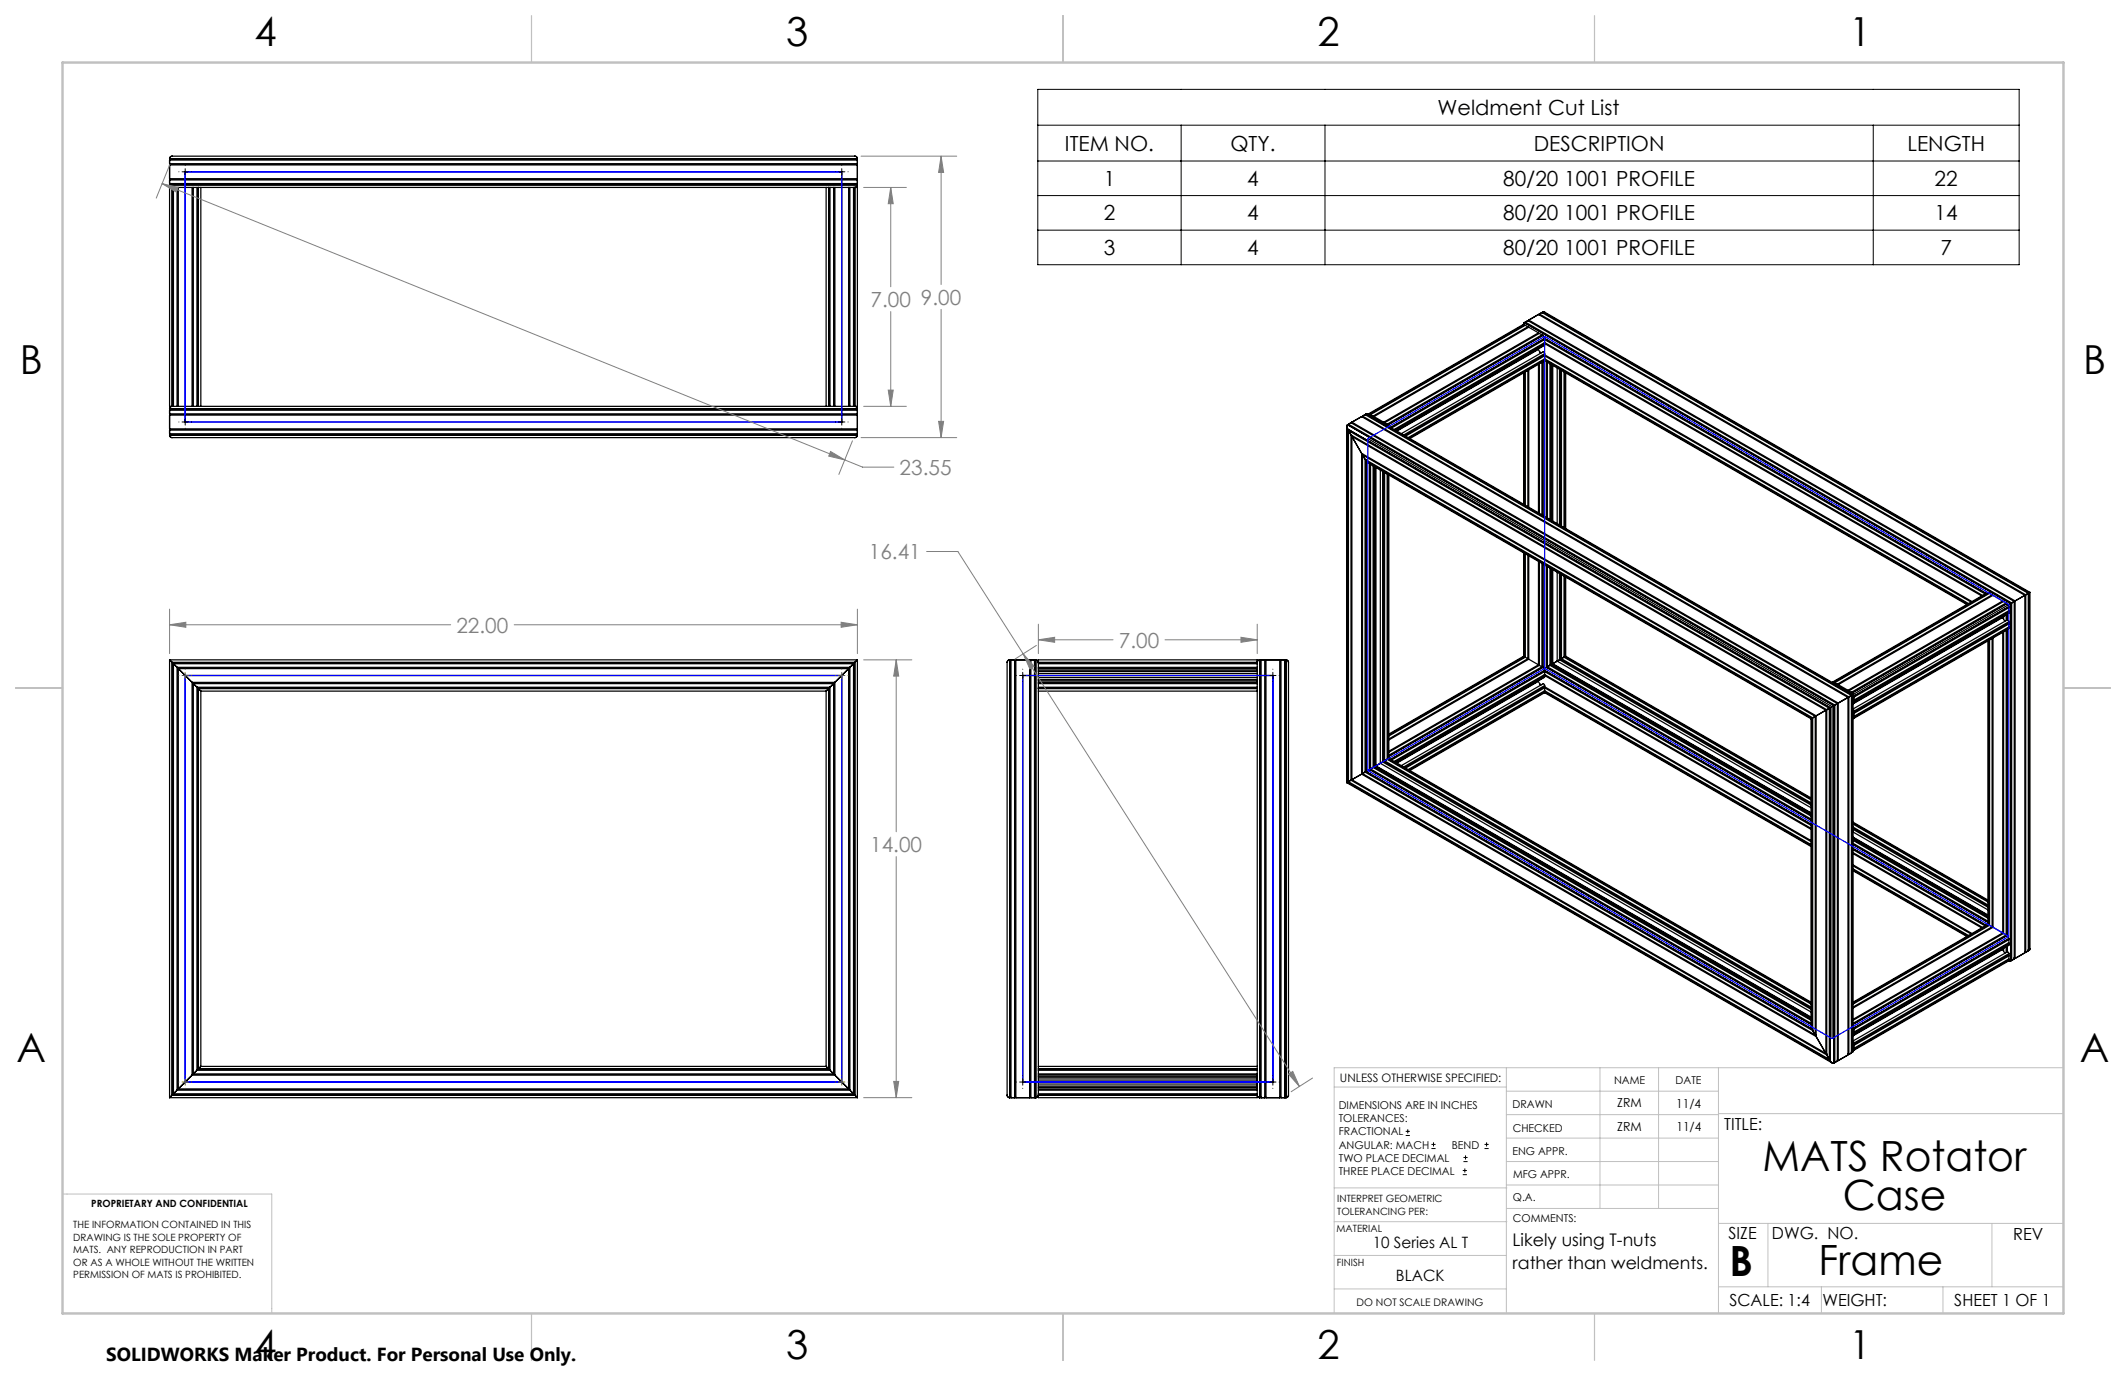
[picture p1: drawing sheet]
<svg xmlns="http://www.w3.org/2000/svg" width="432mm" height="279mm" viewBox="0 0 432 279" stroke-linecap="round" stroke-linejoin="round" font-family="sans-serif">
<g fill="none" stroke="#000" stroke-width=".25">
<path d="M34.4 32.2l.2-.4 .4-.1h138.6l.4 .1 .1 .4M34.4 37.5l.2 .4 .4 .2M34.4 37.3l.2 .1-.2 .1M34.4 36.3l.2 .1-.2 .1M34.4 33.2l.2 .1-.2 .2M34.4 32.2l.2 .2-.2 .1M34.4 37.5a.53 .53 0 0 0 .6 .6M34.4 32.2h.1M34.4 32.5v.7M34.4 33.5v2.8M34.4 36.5v.8M34.4 37.5h.1"/>
<path d="M34.4 32.2h139.7M34.4 32.5h139.7M34.4 33.2h139.7M34.4 33.5h139.7M34.4 36.3h139.7M34.4 37.5h139.7M34.4 36.5h139.7M34.4 37.3h139.7M35 38.1h-.6v44.4h.6M35 38.1v44.4M35 38.1h.1M35 38.1h.2"/>
<path d="M35.2 38.1v44.4M35.2 38.1h.8M36 38.1h.2M36 38.1v44.4M36.2 38.1v44.4M36.2 38.1h2.8M39 38.1h.3M39 38.1v44.4M39.3 38.1v44.4M39.3 38.1h.7M40 38.1h.3M40 38.1v44.4"/>
<path d="M40.3 38.1v44.4M40.3 38.1h.1M40.3 38.1h.5M40.8 38.1v44.4M40.8 38.1h127M167.8 38.1h.5M167.8 38.1v44.4M168.3 38.1v44.4M168.3 38.1h.1M168.3 38.1h.3M168.6 38.1v44.4M168.6 38.1h.7"/>
<path d="M169.3 38.1h.3M169.3 38.1v44.4M169.6 38.1v44.4M169.6 38.1h2.8M171 34.9v50.8M172.4 38.1h.2M172.4 38.1v44.4M172.6 38.1v44.4M172.6 38.1h.8M173.4 38.1h.2M173.4 38.1v44.4M173.6 38.1v44.4"/>
<path d="M173.6 38.1h.1M173.6 38.1h.5v44.4h-.5M174.1 32.2l-.1 .2 .1 .1M174.1 33.2l-.1 .1 .1 .2M174.1 36.3l-.1 .1 .1 .1M174.1 37.3l-.1 .1 .1 .1M174.1 37.5a.53 .53 0 0 1-.5 .6M174.1 32.2h.1M174.1 32.5v.7M174.1 33.5v2.8M174.1 36.5v.8M174.1 37.5h.1"/>
<path d="M309.5 65.8v.1M309.5 75.7v26.7M309.6 65.9h-.3l-31.4 18.2M309.6 65.5l-.1 .3M309.6 65.9h.1M309.6 65.5l98.8 57M309.6 65.9l.1 .2M309.6 65.9l-31.4 18.2M309.6 65.5h.1M309.6 75.6v26.9M309.8 65.4v.2zM309.8 65.4l.5-.3 98.8 57"/>
<path d="M309.8 75.5v27.1M309.8 65.4l98.8 57M310.3 66.3l.1 .2M310.3 66.3l-.5-.3-31.4 18.2M310.3 66.3l-31.4 18.2M310.3 75.2v27.7M310.5 65v.2zM310.5 65l2-1.1 98.8 57M310.5 75.1v27.9M310.5 65l98.8 57M312.4 70.9v.1M312.4 71l.5 .7"/>
<path d="M312.4 71l-28.7 16.5M312.5 67.6l.1 .1M312.5 67.6l-2-1.2-31.4 18.2M312.5 67.6l-31.5 18.1M312.5 74v30.1M312.7 63.8v.2zM312.7 63.8l.5-.3 98.8 57M312.7 73.9v30.3M312.7 63.8l98.7 57M312.7 71.5l.3 .1M313.2 68l.1 .1M313.2 68l-.5-.3-31.5 18.1"/>
<path d="M313.2 68l-31.5 18.1M313.2 73.6v30.9M313.4 63.3v.3zM313.4 68.1h.1M313.4 63.3l98.7 57.1M313.4 68.1l.3 .6M313.4 63.3l.3 .1 98.6 56.9M313.4 68.1l-31.5 18.1M313.4 63.3h.1M313.4 73.5v31.1M313.6 68.8l.1 .2M313.6 69.6l.1 .2"/>
<path d="M313.6 72.1l.1 .2M313.6 72.9l.1 .2M313.7 70l-30.1 17.5M313.7 71.8l-.1-.3-.2-.1-28.8 16.7M313.7 73.1l-.1 .2-27.2 15.8M313.7 68.7h.1M313.7 69v.6M313.7 69.8v.2M313.7 71.8v.2M313.7 72.3v.6M313.7 73.1h.1M313.7 68.7l-31.2 18.1"/>
<path d="M313.7 69l-31.1 17.9M313.7 69.6l-30.5 17.6M313.7 69.8l-30.4 17.5M313.7 72l-28.4 16.5M313.7 72.3l-28.2 16.3M313.7 72.9l-27.7 16M313.7 73.1l-27.5 15.9M313.7 68.7l89.7 51.8M313.7 69l89.5 51.6M313.7 69.6l89 51.3M313.7 69.8l88.8 51.2M313.7 72l86.8 50.1"/>
<path d="M313.7 72.3l86.6 50M313.7 72.9l86.1 49.7M313.7 73.1l85.9 49.6M313.7 70l-30.1 17.4M313.7 71.8l-28.6 16.5M313.7 73.2l85.8 49.5M314.1 73.5v31.6M314.3 73.6v31.6M314.8 73.9v31.6M315 74v31.6M315.2 74.1v31.6M315.3 74.1v31.7"/>
<path d="M315.4 74.2v31.6M316.3 74.7v31.6M316.7 75v31.6M317 75.1v31.6M317.1 75.2v31.6M317.7 75.5v31.6M317.8 75.6v31.6M318 75.7v31.6M34.4 88.3l.2 .4 .4 .2h138.6a.53 .53 0 0 0 .5-.6M34.4 88.1l.2 .1-.2 .1M34.4 87.1l.2 .1-.2 .1M34.4 84l.2 .1-.2 .2"/>
<path d="M34.4 83l.2 .2-.2 .1M34.4 83h.1M34.4 83.3v.7M34.4 84.3v2.8M34.4 87.3v.8M34.4 88.3h.1M34.4 83h139.7M34.4 83.3h139.7M34.4 84h139.7M34.4 84.3h139.7M34.4 88.3h139.7M34.4 87.1h139.7"/>
<path d="M34.4 87.3h139.7M34.4 88.1h139.7M35 82.5l-.4 .1-.2 .4M35 82.5h.1M35 82.5h.2M35.2 82.5h.8M36 82.5h.2M36.2 82.5h2.8M37.6 85.7h133.4M39 82.5h.3M39.3 82.5h.7M40 82.5h.3"/>
<path d="M40.3 82.5h.1M40.3 82.5h.5M40.8 82.5h127M167.8 82.5h.5M168.3 82.5h.1M168.3 82.5h.3M168.6 82.5h.7M169.3 82.5h.3M169.6 82.5h2.8M171 85.7h.1M172.4 82.5h.2M172.6 82.5h.8"/>
<path d="M173.4 82.5h.2M173.6 82.5h.1M173.6 82.5l.4 .2 .1 .3M174.1 83l-.1 .2 .1 .1M174.1 84l-.1 .1 .1 .2M174.1 87.1l-.1 .1 .1 .1M174.1 88.1l-.1 .1 .1 .1M174.1 83h.1M174.1 83.3v.7M174.1 84.3v2.8M174.1 87.3v.8M174.1 88.3h.1"/>
<path d="M273.5 86.6v72.3M273.7 86.2l-.2 .3 .2 .6M273.7 87.1h.1M273.7 87.1v71.7M273.7 86.2l98.8 57.1M273.7 87.1l98 56.6M273.7 86.2h.1M273.9 87.2v.2zM273.9 86.1v.2zM273.9 86.1l.5-.3 98.8 57.1M273.9 87.4l.5 .9M273.9 87.4v71.3"/>
<path d="M273.9 86.1l98.8 57.1M273.9 87.4l97.6 56.4M274.4 88.3v70.1M274.4 88.3l96.6 55.8M274.6 85.7v.2zM274.6 88.4v.2zM274.6 85.7l1.9-1.1 98.8 57M274.6 88.6l1.9 3.5M274.6 88.6v69.7M274.6 85.7l98.8 57.1M274.6 88.6l96.2 55.6M276.5 92.1v65.1"/>
<path d="M276.5 92.1l92.4 53.3M276.7 84.5v.2zM276.7 92.2v.2zM276.7 84.5l.6-.3 98.7 57M276.7 92.4l.6 .9M276.7 92.4v64.7M276.7 84.5l98.8 57M276.7 92.4l92 53.1M277.3 93.3v63.5M277.3 93.3l90.9 52.5M277.4 93.4v.2zM277.4 84.1v.2z"/>
<path d="M277.4 93.6h.1M277.4 93.6v63.1M277.4 84.1l98.8 57M277.4 93.6l90.6 52.3M277.4 84.1h.4l98.6 56.9M277.4 93.6l.4 .4 90 52M277.4 84.1h.1M277.8 89.1l94.3 54.4M278.2 84.1h-.4M278.2 84.1h.1M278.2 94.2v62M278.2 84.1l.2 .1"/>
<path d="M278.4 84.2l.5 .3M278.4 94.3v61.8M278.9 84.5l.2 .1M278.9 94.6v61.2M279.1 84.6l1.9 1.1M279.1 94.7v61M279.3 94.8v60.8M279.4 94.9v60.7M279.5 94.9v60.6l88.3 51M280.4 95.5v59.5M280.8 95.7v59M281 85.7l.2 .1"/>
<path d="M281 95.8v58.8M281.2 85.8l.5 .3M281.2 96v58.5M281.7 86.1l.2 .1M281.7 96.3v57.9M281.9 86.2l.4 .5M281.9 96.4v57.7M282.1 96.4v57.6M309.5 112.3v21M309.6 112.3v21M309.8 112.4v21M310.3 112.8v20.9"/>
<path d="M310.5 112.9v21M312.5 114v21M312.7 114.1v21M313.2 114.4v21M313.4 114.5v21M314.1 114.9v20.6M314.3 115v20.4M314.8 115.3v19.8M315 115.4v19.6M315.2 115.6v19.3M315.3 115.6v19.2M315.4 115.7v19.1l52.4 30.3"/>
<path d="M316.3 116.2v18.1M316.7 116.5v17.5M317 116.6v17.3M317.1 116.7v17M317.7 117v16.4M317.8 117.1v16.2M318 117.2v16.1M34.4 134l.6 .5M34.4 134v88.9M34.4 134h139.7M35 134.5v87.9M35 134.5h.1"/>
<path d="M35 134.5h138.6M35 134.5l.2 .3M35.2 134.8v87.3M35.2 134.8l.8 .7M35.2 134.8h138.2M36 135.5l.2 .3M36 135.5v85.9M36 135.5h136.6M36.2 135.8l2.8 2.8M36.2 135.8v85.3M36.2 135.8h136.2M37.6 137.2h133.4"/>
<path d="M39 138.6l.3 .2M39 138.6v79.7M39 138.6h130.6M39.3 138.8l.7 .7M39.3 138.8v79.3M39.3 138.8h130M40 139.5l.3 .3M40 139.5v77.8M40 139.5h128.6M40.3 139.8h.1M40.3 139.8v77.3M40.3 139.8h128"/>
<path d="M40.3 139.8l.5 .5M168.3 139.8l-.5 .5M168.3 139.8h.1M168.3 139.8v77.3M168.6 139.5l-.3 .3M168.6 139.5v77.8M169.3 138.8l-.7 .7M169.3 138.8v79.3M169.6 138.6l-.3 .2M169.6 138.6v79.7M171 137.2h.1M171 137.2v82.5"/>
<path d="M172.4 135.8v85.3M172.4 135.8l-2.8 2.8M172.6 135.5l-.2 .3M172.6 135.5v85.9M173.4 134.8l-.8 .7M173.4 134.8v87.3M173.6 134.5l-.2 .3M173.6 134.5h.1M173.6 134.5v87.9M174.1 134l-.5 .5M174.1 134v88.9M205.1 134a.53 .53 0 0 0-.6 .5v87.9a.53 .53 0 0 0 .6 .5"/>
<path d="M205.1 134h.1M205.1 134v88.9M205.1 134l.1 .1 .1-.1M205.3 134h.8M205.3 134v88.9M206.1 134l.1 .1 .1-.1M206.1 134v88.9M206.3 134h2.8M206.3 134v88.9M207.7 137.2h.1M207.7 137.2h50.8M207.7 137.2v82.5"/>
<path d="M209.1 134l.1 .1 .2-.1M209.1 134v88.9M209.4 134h.7M209.4 134v88.9M210.1 134l.1 .1 .2-.1M210.1 134v88.9M210.4 134h.1M210.4 134v88.9M210.4 134l.3 .1 .2 .4M210.9 139.5v.3M210.9 135.5v.3M210.9 134.5v.3"/>
<path d="M210.9 138.6v.2M210.9 139.8v.5M210.9 134.5v-.5h44.4v.5M210.9 138v.2M210.9 136.1v.2M210.9 134.5h44.4M210.9 134.8h44.4M210.9 135.5h44.4M210.9 135.8h44.4M210.9 138.6h44.4M210.9 138.8h44.4M210.9 139.5h44.4"/>
<path d="M210.9 139.8h44.4M210.9 138h44.4M210.9 136.3h44.4M210.9 134.5h.1M210.9 134.8v.7M210.9 135.8v.3M210.9 136.3v1.7M210.9 138.2v.4M210.9 138.8v.7M210.9 139.8h.1M210.9 138.2h44.4M210.9 136.1h44.4"/>
<path d="M210.9 136.8h44.4M210.9 137.6h44.4M255.3 139.5v.3M255.3 135.5v.3M255.3 134.5v.3M255.3 138.6v.2M255.3 139.8v.5M255.3 138v.2M255.3 136.1v.2M255.3 134.5h.1M255.3 134.8v.7M255.3 135.8v.3"/>
<path d="M255.3 136.3v1.7M255.3 138.2v.4M255.3 138.8v.7M255.3 139.8h.1M255.9 134a.53 .53 0 0 0-.6 .5M255.9 134h.1M255.9 134v88.9M255.9 134l.1 .1 .1-.1M256.1 134h.8M256.1 134v88.9M256.9 134l.1 .1 .1-.1M256.9 134v88.9"/>
<path d="M257.1 134h2.8M257.1 134v88.9M259.9 134l.1 .1 .2-.1M259.9 134v88.9M260.2 134h.7M260.2 134v88.9M260.9 134l.1 .1 .2-.1M260.9 134v88.9M261.2 134h.1M261.2 134v88.9M261.2 134l.3 .1 .2 .4v87.9l-.2 .4-.3 .1M309.6 133.3h-.3l-27.2 15.8"/>
<path d="M309.6 133.3h.1M309.6 133.3l.1 .2M309.6 133.3l-27.5 15.9M309.8 133.4l.5 .3M309.8 133.4l-27.7 16M310.3 133.7l.1 .2M310.3 133.7l-28.2 16.4M310.5 133.9l2 1.1M310.5 133.9l-28.4 16.4M312.4 138.3v.1M312.4 138.4l.5 .7M312.4 138.4l-28.7 16.5"/>
<path d="M312.5 135l.1 .1M312.5 135l-30.4 17.5M312.7 135.1l.5 .3M312.7 135.1l-30.6 17.6M312.7 138.9l.3 .2M313.2 135.4l.1 .2M313.2 135.4l-31.1 17.9M313.4 135.5h.1M313.4 135.5l.3 .6M313.4 135.5l-31.3 18.1M313.6 136.2l.1 .2M313.6 137l.1 .2"/>
<path d="M313.6 139.5l.1 .2M313.7 137.4l-30.1 17.5M313.7 139.2l-.1-.3-.2-.1-28.8 16.7M313.7 136.1v.1M313.7 136.4v.6M313.7 137.2v.2M313.7 139.2v.3M313.7 139.7v.6M313.7 136.1l-31.2 18.1M313.7 136.4l-31.1 17.9M313.7 137l-30.5 17.6M313.7 137.2l-30.4 17.5"/>
<path d="M313.7 139.5l-28.4 16.4M313.7 139.7l-28.2 16.3M313.7 139.5l54.1 31.2M313.7 137.2l54.1 31.2M313.7 139.7l54.1 31.2M313.7 137l54.1 31.2M313.7 136.4l54.1 31.2M313.7 136.1l54.1 31.3M313.7 137.4l-30.1 17.4M313.7 139.2l-28.6 16.5M314.1 135.5l-.5 .3M314.1 135.5l53.7 31"/>
<path d="M314.1 135.5h.1M314.3 135.4l-.2 .1M314.3 135.4l53.5 30.9M314.8 135.1l-.5 .3M314.8 135.1l53 30.6M315 135l-.2 .1M315 135l52.8 30.5M315.2 134.9l-.2 .1M315.2 134.9l52.6 30.3M315.3 134.8l-.1 .1M315.3 134.8l52.5 30.4M316.3 134.3l51.5 29.7"/>
<path d="M316.3 134.3l-1 .5M316.7 134l-.4 .3M316.7 134l51.1 29.5M317 133.9l-.3 .1M317 133.9l50.8 29.3M317.1 133.7l-.1 .2M317.1 133.7l50.7 29.3M317.7 133.4l-.6 .3M317.7 133.4l50.1 29M317.8 133.3l-.1 .1M317.8 133.3l50 28.9M317.8 133.3h.1"/>
<path d="M318 133.3h-.2M318 133.3l49.8 28.7M372.5 138.5l-.4 .1M372.5 138.5h.1M372.5 138.5l.2 .1M372.7 138.6l.5 .3M373.2 138.9l.2 .1M373.4 139l1.9 1.2M403.7 130.1v57.6M403.9 120.4l-.3-.1-31.4 18.2M403.9 120.4h.1M403.9 120.4l.1 .1"/>
<path d="M403.9 120.4l-31.4 18.1M403.9 130.1v57.7M404.1 130v57.9M404.6 120.8l.1 .1M404.6 120.8l-.5-.3-31.4 18.1M404.6 120.8l-31.4 18.1M404.6 129.7v58.5M404.8 129.5v58.8M406.7 125.3v.1M406.7 125.4l.5 .8M406.7 125.4l-30.3 17.5M406.8 122l.1 .2"/>
<path d="M406.8 122l-2-1.1-31.4 18.1M406.8 122l-31.5 18.2M406.8 125.3v.1M406.8 128.4v61M406.9 125.2v.5M406.9 128.3v61.2M407.5 122.4l.1 .2M407.5 122.4l-.6-.3-31.4 18.2M407.5 122.4l-31.5 18.2M407.5 124.9v1.1M407.5 128v61.8M407.6 122.5h.1"/>
<path d="M407.6 122.5l.4 .7M407.6 122.5l-31.4 18.2M407.6 124.8v1.1M407.6 127.9v62M407.9 123.2l.1 .2M407.9 124l.1 .2M407.9 126.5l.1 .2M407.9 127.3l.1 .2M408 124.5l-31.5 18.2M408 126.2l-.1-.2-.2-.1-31.3 18.1M408 127.5l-.1 .2-31.4 18.2M408 123.2l-31.4 18.1"/>
<path d="M408 123.2h.1M408 123.4v.6l-31.4 18.1M408 124.2v.3M408 126.2v.3l-31.4 18.1M408 126.7v.6l-31.4 18.1M408 127.5h.1M408 123.4l-31.4 18.1M408 124.2l-31.4 18.1M408 124.5l-31.4 18.1M408 126.2l-31.4 18.2M408 126.7l-31.4 18.1M408 127.5l-31.4 18.1"/>
<path d="M408 122.7l-35.9 20.8M408.4 122.5l-.5 .3M408.4 122.5v.1M408.4 122.5v72.6M408.4 122.5h.1M408.6 122.4l-.2 .1M408.6 122.4v72.6M409.1 122.1v72.6l-.5 .3M409.1 122.1l-.5 .3M409.3 122l-.2 .1M409.3 122v72.6M411.3 120.9v72.6l-2 1.1"/>
<path d="M411.3 120.9l-2 1.1M411.4 120.8l-.1 .1M411.4 120.8v72.6M412 120.5v72.6l-.6 .3M412 120.5l-.6 .3M412.1 120.4l-.1 .1M412.1 120.4h.1M412.1 120.4v72.6M412.3 120.3v72.3l-.2 .4M412.3 120.3l-.2 .1M40.8 140.3v76.2M40.8 140.3h127"/>
<path d="M167.8 140.3v76.2M210.9 140.3h44.4M210.9 140.3v76.2M255.3 140.3v76.2M273.5 158.9l98.6 56.9M273.7 158.8l-.2 .1M273.7 158.8l98 56.6M273.7 158.8h.1M273.9 158.7l-.2 .1M273.9 158.7l97.6 56.4M274.4 158.4l-.5 .3M274.4 158.4l96.6 55.8"/>
<path d="M274.6 158.3l-.2 .1M274.6 158.3l96.2 55.6M276.5 157.2l-1.9 1.1M276.5 157.2l92.4 53.3M276.7 157.1l-.2 .1M276.7 157.1l92 53.1M277.3 156.8l-.6 .3M277.3 156.8l90.9 52.5M277.4 156.7l-.1 .1M277.4 156.7l90.6 52.3M277.4 156.7h.1M278.2 156.2l-.8 .5"/>
<path d="M278.2 156.2l-.1 .1M278.2 156.2l89.6 51.8M278.2 156.2h.1M278.4 156.1l-.2 .1M278.4 156.1l89.4 51.7M278.9 155.8l-.5 .3M278.9 155.8l88.9 51.4M279.1 155.7l-.2 .1M279.1 155.7l88.7 51.3M279.3 155.6l-.2 .1M279.3 155.6l88.5 51.1M279.4 155.6h-.1"/>
<path d="M279.4 155.6l88.4 51M280.4 155l87.4 50.5M280.4 155l-1 .6M280.8 154.7l-.4 .3M280.8 154.7l87 50.2M281 154.6l-.2 .1M281 154.6l86.8 50.1M281.2 154.5l-.2 .1M281.2 154.5l86.6 50M281.7 154.2l-.5 .3M281.7 154.2l86.1 49.7M281.9 154.1l-.2 .1"/>
<path d="M281.9 154.1l85.9 49.6M282.1 153.8l.2 .3M282.1 154l-.2 .1M282.1 154l85.7 49.5M313.6 140.3l.1 .2M313.7 140.6l54.1 31.3M313.7 140.5l-.1 .2-27.2 15.8M313.7 140.5h.1M313.7 140.3l-27.7 16M313.7 140.5l-27.5 15.9M313.7 140.3l54.1 31.2M313.7 140.5l54.1 31.2-54.1-31.2"/>
<path d="M367.8 146v62.4l.2 .5M368 145.9l-.2 .1M368 145.9v63.1M368 145.9h.1M368.2 145.8l-.2 .1M368.2 145.8v63.5M368.7 145.5l-.5 .3M368.7 145.5v64.7M368.9 145.4l-.2 .1M368.9 145.4v65.1M370.8 144.2l-1.9 1.2M370.8 144.2v69.7"/>
<path d="M371 144.1l-.2 .1M371 144.1v70.1M371.5 143.8l-.5 .3M371.5 143.8v71.3M371.7 143.7l-.2 .1M371.7 143.7v71.7M371.7 143.7h.1M372.1 143.5v67.4M372.5 143.3l-.8 .4M372.5 143.3h-.1M372.5 143.3v72.6M372.5 143.3h.1"/>
<path d="M372.7 143.2l-.2 .1M372.7 143.2v72.6M373.2 142.9v72.6l-.5 .3M373.4 142.8l-.2 .1M373.4 142.8v72.5M375.3 140.2l.2 .1M375.3 141.6v72.6l-1.9 1.1M375.5 141.5l-.2 .1M375.5 140.3l.5 .3M375.5 141.5v72.6M376 140.6l.2 .1M376 141.2v72.6l-.5 .3"/>
<path d="M376.2 140.7l.4 .6M376.2 141.1l-.2 .1M376.2 141.1v72.6M376.4 144l.2 .4M376.4 141v72.4l-.2 .3M376.4 141l-.2 .1M376.6 141.3v.2M376.6 142.1v.2M376.6 142.6l-.2 .1M376.6 144.6v.2M376.6 145.4v.2M376.6 145.6l-.2 .3"/>
<path d="M376.6 141.3h.1M376.6 141.5v.6M376.6 142.3v.3M376.6 144.4v.2M376.6 144.8v.6M376.6 145.6h.1M376.4 176.8l23.1 13.4M376.4 170.1l27.3 15.8M376.4 168.9l27.3 15.9M376.4 167l27.3 15.8M376.4 175.6l24.1 14M376.4 173.3l26.1 15.1"/>
<path d="M376.4 176.4l23.4 13.6M376.4 175.8l23.9 13.9M376.4 173.1l26.3 15.2M376.4 172.5l26.8 15.5M376.4 176.6l23.2 13.5M376.4 172.3l27 15.6M376.4 171.4l27.3 15.9M376.4 171.2l27.3 15.8M376.4 170.6l27.3 15.8M376.4 170.4l27.3 15.8M376.4 168.2l27.3 15.8M376.4 167.9l27.3 15.8"/>
<path d="M376.4 167.3l27.3 15.8M376.4 167.1l27.3 15.8M376.4 170.2l27.3 15.8M376.4 170l27.3 15.8M376.4 168.4l27.3 15.8M403.9 187.8h-.3l-27.2 15.7M403.9 187.8h.1M403.9 187.8l.1 .1M403.9 187.8l-27.5 15.9M404.1 187.9l.5 .3M404.1 187.9l-27.7 16M404.6 188.2l.1 .1"/>
<path d="M404.6 188.2l-28.2 16.3M404.8 188.3l2 1.1M404.8 188.3l-28.4 16.4M406.7 192.7v.1M406.7 192.8l.5 .8M406.7 192.8l-30.3 17.5M406.8 189.4l.1 .2M406.8 189.4l-30.4 17.6M406.8 192.7v.1M406.9 189.5l.6 .3M406.9 189.5l-30.5 17.7M406.9 192.6v.6"/>
<path d="M407.5 189.8l.1 .2M407.5 189.8l-31.1 18M407.5 192.3v1.1M407.6 189.9h.1M407.6 189.9l.4 .7M407.6 189.9l-31.2 18.1M407.6 192.2v1.1M407.9 190.6l.1 .2M407.9 191.4l.1 .2M407.9 193.9l.1 .2M407.9 194.7l.1 .2M408 195.1h.4"/>
<path d="M408 191.9l-31.5 18.2M408 193.6l-.1-.2-.2-.1-31.3 18.1M408 194.9l-.1 .2-31.4 18.2M408 190.6h.1M408 190.8v.6l-31.4 18.1M408 191.6v.3M408 193.6v.3l-31.4 18.1M408 194.1v.6l-31.4 18.1M408 190.6l-31.4 18.1M408 190.8l-31.4 18.1M408 191.6l-31.4 18.1M408 191.9l-31.4 18.1"/>
<path d="M408 193.6l-31.4 18.2M408 194.1l-31.4 18.1M408 194.9l-31.4 18.2M408.4 194.9l.2 .1zM408.4 195.1h.1M409.1 194.5l.2 .1zM411.3 193.3l.1 .1zM412 192.9l.1 .1zM412.1 193h.1M39 218.3l-2.8 2.8M39 218.3h130.6M39.3 218.1l-.3 .2"/>
<path d="M39.3 218.1h130M40 217.3l-.7 .8M40 217.3h128.6M40.3 217.1l-.3 .2M40.3 217.1h128M40.3 217.1h.1M40.8 216.5l-.5 .6M40.8 216.5h127M167.8 216.5l.5 .6M168.3 217.1h.1M168.3 217.1l.3 .2M168.6 217.3l.7 .8"/>
<path d="M169.3 218.1l.3 .2M169.6 218.3l2.8 2.8M210.9 218.1v.2M210.9 217.1v.2M210.9 216.5v.6M210.9 218.6v.3M210.9 217.1h44.4M210.9 216.5h44.4M210.9 218.1h44.4M210.9 217.3h44.4M210.9 218.3h44.4M210.9 218.9h44.4"/>
<path d="M210.9 217.1h.1M210.9 217.3v.8M210.9 218.3v.3M210.9 218.9v1.6M210.9 218.6h44.4M210.9 219.3h44.4M255.3 218.1v.2M255.3 217.1v.2M255.3 216.5v.6M255.3 218.6v.3M255.3 217.1h.1M255.3 217.3v.8"/>
<path d="M255.3 218.3v.3M255.3 218.9v1.6M368 208.9v.1M368 209l.2 .1zM368.2 209.3l.5 .9M368.7 210.2l.2 .1zM368.9 210.5l1.9 3.4M370.8 213.9l.2 .1zM371 214.2l.5 .9M371.5 215.1l.2 .1M371.7 215.4h.1M371.7 215.4a.66 .66 0 0 0 .8 .5"/>
<path d="M372.5 215.7l.2 .1zM372.5 215.9h.1M373.2 215.2l.2 .1zM375.3 214l.2 .1zM376 213.6l.2 .1zM376.2 213.7h.1M376.4 208.2l.2 .5M376.4 211.4l.2 .4M376.6 208.7v.2M376.6 209.5v.2M376.6 210l-.2 .1M376.6 212v.2"/>
<path d="M376.6 212.8v.2M376.6 213.1l-.4 .6M376.6 208.7h.1M376.6 208.9v.6M376.6 209.7v.3M376.6 211.8v.2M376.6 212.2v.6M376.6 213v.1M34.4 222.9h139.7M35 222.4l-.6 .5M35 222.4h138.6M35 222.4h.1"/>
<path d="M35.2 222.1l-.2 .3M35.2 222.1h138.2M36 221.4l-.8 .7M36 221.4h136.6M36.2 221.1l-.2 .3M36.2 221.1h136.2M172.4 221.1l.2 .3M172.6 221.4l.8 .7M173.4 222.1l.2 .3M173.6 222.4h.1M173.6 222.4l.5 .5M205.1 222.9h.1"/>
<path d="M205.1 222.9l.1-.1 .1 .1M205.3 222.9h.8M206.1 222.9l.1-.1 .1 .1M206.3 222.9h2.8M209.1 222.9l.1-.1 .2 .1M209.4 222.9h.7M210.1 222.9l.1-.1 .2 .1M210.4 222.9h.1M210.9 221.1v.3M210.9 222.1v.3M210.9 222.4v.5h44.4v-.5M210.9 220.5v.3"/>
<path d="M210.9 222.4l-.1 .3-.4 .2M210.9 222.4h44.4M210.9 222.1h44.4M210.9 221.4h44.4M210.9 221.1h44.4M210.9 220.5h44.4M210.9 220.8v.3M210.9 221.4v.7M210.9 222.4h.1M210.9 220.8h44.4M210.9 220.1h44.4M255.3 221.1v.3"/>
<path d="M255.3 222.1v.3M255.3 220.5v.3M255.3 222.4a.53 .53 0 0 0 .6 .5M255.3 222.4l.2 .4 .4 .1M255.3 220.8v.3M255.3 221.4v.7M255.3 222.4h.1M255.9 222.9h.1M255.9 222.9l.1-.1 .1 .1M256.1 222.9h.8M256.9 222.9l.1-.1 .1 .1M257.1 222.9h2.8"/>
<path d="M259.9 222.9l.1-.1 .2 .1M260.2 222.9h.7M260.9 222.9l.1-.1 .2 .1M261.2 222.9h.1"/>
</g>
<g fill="none" stroke="#000" stroke-width=".2">
<path d="M210.8 18.1h199.3v35.7h-199.3zM36.3 34.9h.1M37 34.9h1.3M37.6 33.6h.1M37.6 34.3v1.2M37.6 36.2h.1M38.9 34.9h.1M169.7 34.9h.1M170.3 34.9h1.3M171 33.6h.1M171 34.3v1.2M171 36.2h.1"/>
<path d="M172.2 34.9h.1M210.8 25.4h199.3M210.8 32.7h199.3M210.8 39.7h199.3M239.9 25.4v28.4M269.1 25.4v28.4M380.5 25.4v28.4M210.8 46.7h199.3M36.3 85.7h.1M37 85.7h1.3M37.6 84.4h.1M37.6 85.1v1.2"/>
<path d="M37.6 87h.1M38.9 85.7h.1M169.7 85.7h.1M170.3 85.7h1.3M171 84.4h.1M171 85.1v1.2M171 87h.1M172.2 85.7h.1M206.4 137.2h.1M207.1 137.2h1.3M207.7 135.9h.1M207.7 136.5v1.3"/>
<path d="M207.7 138.4h.1M209 137.2h.1M257.2 137.2h.1M257.9 137.2h1.3M258.5 135.9h.1M258.5 136.5v1.3M258.5 138.4h.1M259.8 137.2h.1M206.4 219.7h.1M207.1 219.7h1.3M207.7 218.4h.1M207.7 219.1v1.2"/>
<path d="M209 219.7h.1M257.2 219.7h.1M257.9 219.7h1.3M258.5 218.4h.1M258.5 219.1v1.2M259.8 219.7h.1M207.7 221h.1M258.5 221h.1M285.5 230.6h.8M285.5 229.7h.8M285.9 229.3v.8M290.7 233.2h.9"/>
<path d="M290.7 232.4h.9M291.2 232v.8M297.1 238.5h.8M297.1 237.7h.8M297.2 235.9h.9M297.2 235h.9M297.5 237.3v.8M297.7 234.6v.8M301.5 233.2h.9M301.5 232.4h.9M301.9 232v.8"/>
</g>
<g fill="none" stroke="#808080" stroke-width=".2">
<path d="M32.9 37.3l3.3 .8-.4 .9zM32.9 37.3l142.3 57.6h6.3M34.5 33.4l-2.8 6.8M174.9 31.7h19.4M175.4 38.1h8.7M180.9 38.1l.5 3.3h-1zM180.9 38.1v20.1M191.1 31.7l.6 3.3h-1.1zM191.1 31.7v26.1M180.4 79.2h1l-.5 3.3zM180.9 63.3v19.2M191.1 62.8v26.1"/>
<path d="M168.7 91.7l2.9 1.7-3.3-.8zM173.1 89.5l-2.7 6.8M174.9 88.9h19.4M175.4 82.5h8.7M190.6 85.6h1.1l-.6 3.3zM188.2 112h6.3l13.3 20.8M34.4 126.9l3.3-.5v1zM34.4 123.7v9M34.4 126.9h57.1M104.4 126.9h69.7M170.8 126.4l3.3 .5-3.3 .5zM174.1 123.7v9"/>
<path d="M175.4 134h9.8M182 134l.5 3.3h-1zM182 134v34.9M207.8 132.8l2.2 2.5-.8 .5zM207.8 132.8l56.1 87.8M210.5 131.1l-4.4 2.7M210.9 129.9l3.3-.5v1zM210.9 126.7v6M210.9 129.9h15.2M236.6 129.9h18.7M252 129.4l3.3 .5-3.3 .5zM255.3 126.7v6"/>
<path d="M182 173.9v49M181.5 219.6h1l-.5 3.3zM261.7 218.1l.9-.5 1.3 3zM266.6 218.9l-4.4 2.8M175.4 222.9h9.8"/>
</g>
<g fill="none" stroke="#00f" stroke-width=".25">
<path d="M37.6 34.9h.1M37.6 34.9v50.8M37.6 34.9h133.4M171 34.9h.1M171 34.9v50.8h-133.4M313.7 68.3l-35.9 20.8v67.4M313.7 68.3v67.4M313.7 68.3l94.3 54.4v67.5M37.6 85.7h.1M37.6 137.2h.1M37.6 137.2v82.5M37.6 137.2h133.4v82.5"/>
<path d="M258.5 137.2h.1M258.5 137.2h-50.8v82.5M258.5 137.2v82.5M313.7 135.7l-35.9 20.8M313.7 135.7l94.3 54.5M277.8 156.5l94.3 54.4 35.9-20.7M37.6 219.7h.1M37.6 219.7h133.4M171 219.7h.1M207.7 219.7h.1M207.7 219.7h50.8M258.5 219.7h.1"/>
</g>
<g fill="none" stroke="#c0c0c0" stroke-width=".2">
<path d="M305.9 216.8v49.9M325 216.8v28.6M336.9 216.8v28.6M349 216.8v49.9M419.1 216.8h-148.1v49.9M271 220.7h34.9M305.9 231.1h43.1M305.9 226.3h43.1M305.9 221.6h43.1M305.9 235.9h43.1M349 226.1h70.1M12.7 242.5h42.5v24.2"/>
<path d="M271 254.9h34.9M271 248.1h35.1M271 241.2h35.1M305.9 240.6h43.1M306.1 245.4h42.9M349 248.4h70.1M359.1 248.4v12.9M404.6 248.4v12.9M271 261.7h34.9M349 261.3h70.1M369.9 261.3v5.4M394.6 261.3v5.4"/>
</g>
<path d="M107.9 3.2v9.5M215.9 3.2v9.5M323.8 3.2v9.5M3.2 139.7h9.5M419.1 139.7h9.5M107.9 266.7v9.5M215.9 266.7v9.5M323.8 266.7v9.5" fill="none" stroke="#c0c0c0" stroke-width=".25"/>
<path d="M12.7 12.7h406.4v254h-406.4z" fill="none" stroke="#c0c0c0" stroke-width=".5"/>
<g fill="none" stroke="#808000" stroke-width=".2">
<path d="M36.3 137.2h.1M37 137.2h1.3M37.6 135.9h.1M37.6 136.5v1.3M37.6 138.4h.1M38.9 137.2h.1M169.7 137.2h.1M170.3 137.2h1.3M171 135.9h.1M171 136.5v1.3M171 138.4h.1M172.2 137.2h.1"/>
<path d="M36.3 219.7h.1M37 219.7h1.3M37.6 218.4h.1M37.6 219.1v1.2M38.9 219.7h.1M169.7 219.7h.1M170.3 219.7h1.3M171 218.4h.1M171 219.1v1.2M172.2 219.7h.1M37.6 221h.1M171 221h.1"/>
</g>
<path d="M170.8 126.4l3.3 .5-3.3 .5zM34.4 126.9l3.3-.5v1zM181.5 219.6h1l-.5 3.3zM182 134l.5 3.3h-1zM191.1 31.7l.6 3.3h-1.1zM190.6 85.6h1.1l-.6 3.3zM180.9 38.1l.5 3.3h-1zM180.4 79.2h1l-.5 3.3zM32.9 37.3l3.3 .8-.4 .9zM168.7 91.7l2.9 1.7-3.3-.8zM252 129.4l3.3 .5-3.3 .5zM210.9 129.9l3.3-.5v1zM207.8 132.8l2.2 2.5-.8 .5zM261.7 218.1l.9-.5 1.3 3z" fill="#808080"/>
<g font-size="8.5">
<text x="358" y="237.7">MATS Rotator</text>
<text x="374.3" y="245.8">Case</text>
<text x="351.3" y="259">B</text>
<text x="369.4" y="258.9">Frame</text>
</g>
<g font-size="8.1">
<text x="51.7" y="9.3">4</text>
<text x="159.7" y="9.3">3</text>
<text x="267.6" y="9.3">2</text>
<text x="375.6" y="9.3">1</text>
<text x="4" y="76">B</text>
<text x="423.1" y="76">B</text>
<text x="3.3" y="215.7">A</text>
<text x="422.4" y="215.7">A</text>
<text x="51.7" y="276">4</text>
<text x="159.7" y="276">3</text>
<text x="267.6" y="276">2</text>
<text x="375.6" y="276">1</text>
</g>
<g font-size="4.2">
<text x="292" y="23.3">Weldment Cut List</text>
<text x="216.3" y="30.6">ITEM NO.</text>
<text x="249.9" y="30.6">QTY.</text>
<text x="311.5" y="30.6">DESCRIPTION</text>
<text x="387.4" y="30.6">LENGTH</text>
<text x="224.2" y="37.7">1</text>
<text x="253.3" y="37.7">4</text>
<text x="305.3" y="37.7">80/20 1001 PROFILE</text>
<text x="392.9" y="37.7">22</text>
<text x="224.2" y="44.8">2</text>
<text x="253.3" y="44.8">4</text>
<text x="305.3" y="44.8">80/20 1001 PROFILE</text>
<text x="392.9" y="44.8">14</text>
<text x="224.2" y="51.8">3</text>
<text x="253.3" y="51.8">4</text>
<text x="305.3" y="51.8">80/20 1001 PROFILE</text>
<text x="394.1" y="51.8">7</text>
</g>
<g font-size="4.2" fill="#808080">
<text x="176.8" y="62.3">7.00 9.00</text>
<text x="182.7" y="96.5">23.55</text>
<text x="176.5" y="113.6">16.41</text>
<text x="92.7" y="128.5">22.00</text>
<text x="227.2" y="131.5">7.00</text>
<text x="176.7" y="173">14.00</text>
</g>
<text font-size="3.8" x="21.6" y="276.3">SOLIDWORKS Maker Product. For Personal Use Only.</text>
<g font-size="3.5">
<text x="307.2" y="253.1">Likely using T-nuts</text>
<text x="307.2" y="257.6">rather than weldments.</text>
</g>
<g font-size="3.4">
<text x="350.2" y="229.5">TITLE:</text>
<text x="351.1" y="251.6">SIZE</text>
<text x="359.9" y="251.6">DWG. NO.</text>
<text x="408.9" y="251.7">REV</text>
<text x="351.2" y="265.2">SCALE: 1:4</text>
<text x="370.1" y="265.3">WEIGHT:</text>
<text x="396.9" y="265.2">SHEET 1 OF 1</text>
</g>
<g font-size="3.2">
<text x="278.8" y="253.3">10 Series AL T</text>
<text x="283.5" y="260.1">BLACK</text>
</g>
<g font-size="2.5">
<text x="328.5" y="224.8">ZRM</text>
<text x="340.4" y="224.9">11/4</text>
<text x="328.5" y="229.6">ZRM</text>
<text x="340.5" y="229.7">11/4</text>
</g>
<text font-size="2.4" x="272.2" y="219.7">UNLESS OTHERWISE SPECIFIED:</text>
<g font-size="2.2">
<text x="327.8" y="220.1">NAME</text>
<text x="340.3" y="220.2">DATE</text>
<text x="271.9" y="225.3">DIMENSIONS ARE IN INCHES</text>
<text x="271.9" y="227.9">TOLERANCES:</text>
<text x="307.2" y="224.9">DRAWN</text>
<text x="271.9" y="230.6">FRACTIONAL</text>
<text x="271.9" y="233.2">ANGULAR: MACH</text>
<text x="294.9" y="233.2">BEND</text>
<text x="307.3" y="229.8">CHECKED</text>
<text x="271.9" y="235.9">TWO PLACE DECIMAL</text>
<text x="271.9" y="238.5">THREE PLACE DECIMAL</text>
<text x="307.2" y="234.4">ENG APPR.</text>
<text x="307.3" y="239.2">MFG APPR.</text>
<text x="307.3" y="243.9">Q.A.</text>
<text x="307.3" y="248.1">COMMENTS:</text>
</g>
<text font-size="2.1" x="275.5" y="265.1">DO NOT SCALE DRAWING</text>
<g font-size="2">
<text x="18.5" y="245.1">PROPRIETARY AND CONFIDENTIAL</text>
<text x="271.6" y="244.1">INTERPRET GEOMETRIC</text>
<text x="14.9" y="249.4">THE INFORMATION CONTAINED IN THIS</text>
<text x="14.9" y="251.9">DRAWING IS THE SOLE PROPERTY OF</text>
<text x="271.5" y="250.2">MATERIAL</text>
<text x="271.6" y="246.6">TOLERANCING PER:</text>
<text x="14.9" y="254.4">MATS. ANY REPRODUCTION IN PART</text>
<text x="14.9" y="257">OR AS A WHOLE WITHOUT THE WRITTEN</text>
<text x="271.5" y="257">FINISH</text>
<text x="14.9" y="259.5">PERMISSION OF MATS IS PROHIBITED.</text>
</g>
</svg>
